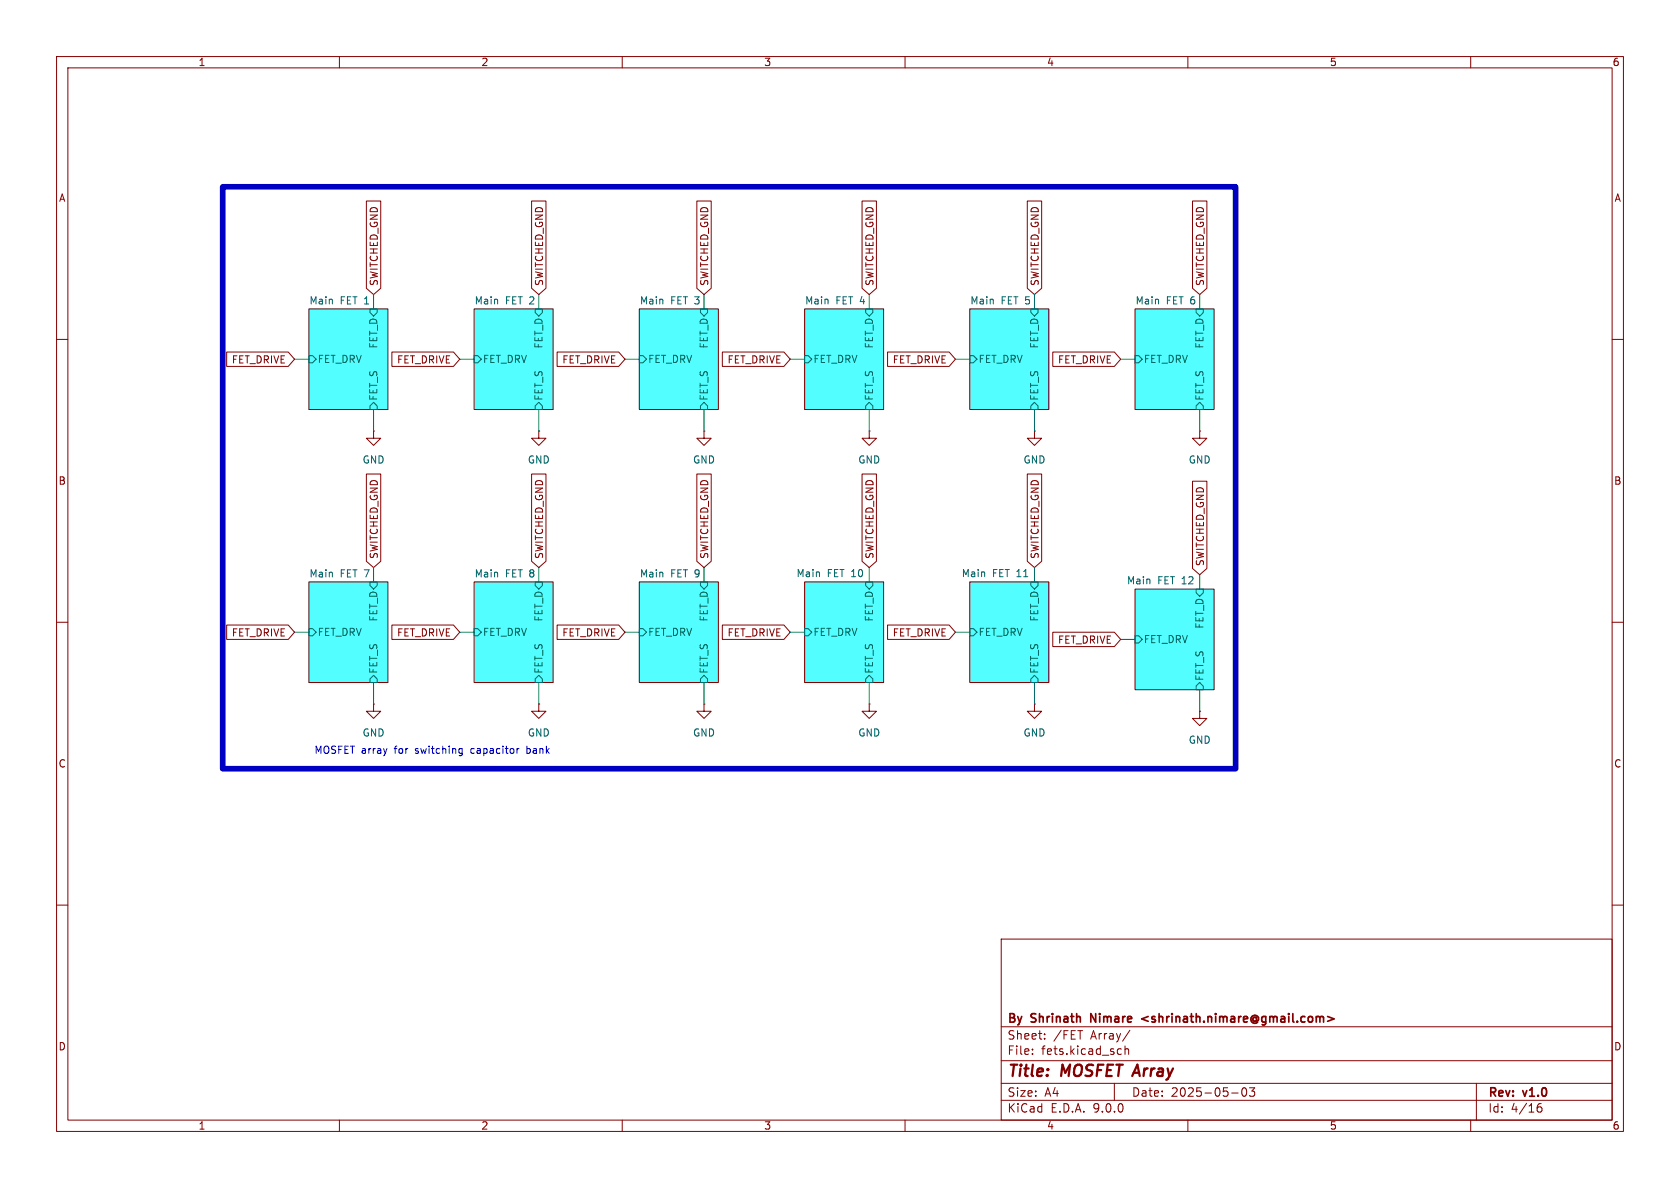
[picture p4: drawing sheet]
<svg xmlns="http://www.w3.org/2000/svg" width="297mm" height="210mm" viewBox="0 0 297 210" stroke-linecap="round" stroke-linejoin="round" font-family="sans-serif">
<g fill="none" stroke="#840000" stroke-width=".18">
<path d="M10 10h277v190h-277zM12 12h273v186h-273zM60 10v2M110 10v2M160 10v2M210 10v2M260 10v2M64.8 35.5h2.5v15.5l-1.3 1.1-1.2-1.1zM94 35.5h2.5v15.5l-1.3 1.1-1.2-1.1zM123.2 35.5h2.5v15.5l-1.2 1.1-1.3-1.1zM152.4 35.5h2.5v15.5l-1.2 1.1-1.3-1.1zM181.6 35.5h2.6v15.5l-1.3 1.1-1.3-1.1z"/>
<path d="M210.8 35.5h2.6v15.5l-1.3 1.1-1.3-1.1zM54.6 54.6h14v17.8h-14zM83.8 54.6h14v17.8h-14zM113 54.6h14v17.8h-14zM142.2 54.6h14v17.8h-14zM171.4 54.6h14v17.8h-14zM200.7 54.6h13.9v17.8h-13.9zM10 60h2M40.1 62.2h10.9l1.1 1.3-1.1 1.3h-10.9zM66 76.2v1.3h1.3l-1.3 1.2-1.2-1.2h1.2M66 76.2h.1M69.3 62.2h10.9l1.1 1.3-1.1 1.3h-10.9z"/>
<path d="M95.2 76.2v1.3h1.3l-1.3 1.2-1.2-1.2h1.2M95.2 76.2h.1M98.5 62.2h10.9l1.1 1.3-1.1 1.3h-10.9zM124.5 76.2v1.3h1.2l-1.2 1.2-1.3-1.2h1.3M124.5 76.2h.1M127.7 62.2h10.9l1.1 1.3-1.1 1.3h-10.9zM153.7 76.2v1.3h1.2l-1.2 1.2-1.3-1.2h1.3M153.7 76.2h.1M156.9 62.2h10.9l1.1 1.3-1.1 1.3h-10.9zM182.9 76.2v1.3h1.2l-1.2 1.2-1.3-1.2h1.3M182.9 76.2h.1M186.1 62.2h10.9l1.1 1.3-1.1 1.3h-10.9z"/>
<path d="M212.1 76.2v1.3h1.3l-1.3 1.2-1.3-1.2h1.3M212.1 76.2h.1M285 60h2M64.8 83.8h2.5v15.4l-1.3 1.1-1.2-1.1zM94 83.8h2.5v15.4l-1.3 1.1-1.2-1.1zM123.2 83.8h2.5v15.4l-1.2 1.1-1.3-1.1zM152.4 83.8h2.5v15.4l-1.2 1.1-1.3-1.1zM181.6 83.8h2.6v15.4l-1.3 1.1-1.3-1.1zM210.8 85.1h2.6v15.4l-1.3 1.1-1.3-1.1zM10 110h2M40.1 110.5h10.9l1.1 1.3-1.1 1.2h-10.9zM54.6 102.9h14v17.8h-14z"/>
<path d="M69.3 110.5h10.9l1.1 1.3-1.1 1.2h-10.9zM83.8 102.9h14v17.8h-14zM98.5 110.5h10.9l1.1 1.3-1.1 1.2h-10.9zM113 102.9h14v17.8h-14zM127.7 110.5h10.9l1.1 1.3-1.1 1.2h-10.9zM142.2 102.9h14v17.8h-14zM156.9 110.5h10.9l1.1 1.3-1.1 1.2h-10.9zM171.4 102.9h14v17.8h-14zM186.1 111.8h10.9l1.1 1.2-1.1 1.3h-10.9zM200.7 104.1h13.9v17.8h-13.9zM285 110h2M66 124.5v1.2h1.3l-1.3 1.3-1.2-1.3h1.2"/>
<path d="M66 124.5h.1M95.2 124.5v1.2h1.3l-1.3 1.3-1.2-1.3h1.2M95.2 124.5h.1M124.5 124.5v1.2h1.2l-1.2 1.3-1.3-1.3h1.3M124.5 124.5h.1M153.7 124.5v1.2h1.2l-1.2 1.3-1.3-1.3h1.3M153.7 124.5h.1M182.9 124.5v1.2h1.2l-1.2 1.3-1.3-1.3h1.3M182.9 124.5h.1M212.1 125.7v1.3h1.3l-1.3 1.3-1.3-1.3h1.3M212.1 125.7h.1M10 160h2"/>
<path d="M177 166h108v32h-108zM285 160h2M60 198v2M110 198v2M160 198v2M177 194.5h108M177 191.5h108M177 187.5h108M177 181.5h108M182.5 186.3v.1M182.5 185.5v.1M184.7 183.6v.1"/>
<path d="M184.7 182.8v.1M197 191.5v3M197.8 185.4l.4 .1M198.2 186.3l-.4 .1M198.9 185.5l.2-.1 .4 .1v.9M198.9 184.9v1.5M199.7 182.1l-1.2 2M210 198v2M217.7 193.2h1.2M219.7 192.4l.2-.1a.81 .81 0 0 1 .6 .6 .81 .81 0 0 1-.3 .8l-.2 .1a.81 .81 0 0 1-.3-1.4zM220.9 192.3h.9l-.5 .6 .4 .1v.7l-.2 .1h-.4l-.2-.1M260 198v2"/>
<path d="M261 191.5v6.5M271.7 196l.3-.3h.5l.1 .3v.3l-.3 .3-.4-.1-.2-.2M272.5 195.1a.59 .59 0 0 0-.8 .6"/>
</g>
<path d="M203 179.7l-1.2 .4 1.2 .4M234.7 179.7l1.1 .4-1.1 .4M192.8 180.7v-1.5l.9 1.5" fill="none" stroke="#840000" stroke-width=".3"/>
<g fill="#52feff" stroke="#52feff" stroke-width=".18">
<path d="M54.6 54.6h14v17.8h-14z"/>
<path d="M200.7 104.1h13.9v17.8h-13.9z"/>
<path d="M171.4 102.9h14v17.8h-14z"/>
<path d="M200.7 54.6h13.9v17.8h-13.9z"/>
<path d="M171.4 54.6h14v17.8h-14z"/>
<path d="M54.6 102.9h14v17.8h-14z"/>
<path d="M113 54.6h14v17.8h-14z"/>
<path d="M83.8 54.6h14v17.8h-14z"/>
<path d="M83.8 102.9h14v17.8h-14z"/>
<path d="M113 102.9h14v17.8h-14z"/>
<path d="M142.2 54.6h14v17.8h-14z"/>
<path d="M142.2 102.9h14v17.8h-14z"/>
</g>
<g fill="none" stroke="#006464" stroke-width=".18">
<path d="M65.4 54.6h1.3v.6l-.7 .7-.6-.7zM94.6 54.6h1.3v.6l-.7 .7-.6-.7zM123.8 54.6h1.3v.6l-.6 .7-.7-.7zM153 54.6h1.3v.6l-.6 .7-.7-.7zM182.2 54.6h1.3v.6l-.6 .7-.7-.7zM211.5 54.6h1.2v.6l-.6 .7-.6-.7zM54.6 62.9h.6l.7 .6-.7 .6h-.6zM65.4 71.8l.6-.7 .7 .7v.6h-1.3zM83.8 62.9h.7l.6 .6-.6 .6h-.7zM94.6 71.8l.6-.7 .7 .7v.6h-1.3zM113 62.9h.7l.6 .6-.6 .6h-.7zM123.8 71.8l.7-.7 .6 .7v.6h-1.3z"/>
<path d="M142.2 62.9h.7l.6 .6-.6 .6h-.7zM153.7 71.1l.6 .7v.6h-1.3v-.6zM171.4 62.9h.7l.6 .6-.6 .6h-.7zM182.9 71.1l.6 .7v.6h-1.3v-.6zM200.7 62.9h.6l.6 .6-.6 .6h-.6zM212.1 71.1l.6 .7v.6h-1.2v-.6zM54.6 111.1h.6l.7 .7-.7 .6h-.6zM65.4 102.9h1.3v.6l-.7 .6-.6-.6zM66 119.4l.7 .6v.7h-1.3v-.7zM83.8 111.1h.7l.6 .7-.6 .6h-.7zM94.6 102.9h1.3v.6l-.7 .6-.6-.6zM95.2 119.4l.7 .6v.7h-1.3v-.7z"/>
<path d="M113 111.1h.7l.6 .7-.6 .6h-.7zM123.8 102.9h1.3v.6l-.6 .6-.7-.6zM124.5 119.4l.6 .6v.7h-1.3v-.7zM142.2 111.1h.7l.6 .7-.6 .6h-.7zM153 102.9h1.3v.6l-.6 .6-.7-.6zM153.7 119.4l.6 .6v.7h-1.3v-.7zM171.4 111.1h.7l.6 .7-.6 .6h-.7zM182.2 102.9h1.3v.6l-.6 .6-.7-.6zM182.9 119.4l.6 .6v.7h-1.3v-.7zM200.7 112.4h.6l.6 .6-.6 .7h-.6zM211.5 104.1h1.2v.7l-.6 .6-.6-.6zM212.1 120.7l.6 .6v.6h-1.2v-.6z"/>
</g>
<g fill="none" stroke="#009600" stroke-width=".18">
<path d="M66 52.1v2.5M95.2 52.1v2.5M124.5 52.1v2.5M153.7 52.1v2.5M182.9 52.1v2.5M212.1 52.1v2.5M52.1 63.5h2.5M66 72.4v3.8M81.3 63.5h2.5M95.2 72.4v3.8M110.5 63.5h2.5M124.5 72.4v3.8"/>
<path d="M139.7 63.5h2.5M153.7 72.4v3.8M168.9 63.5h2.5M182.9 72.4v3.8M198.1 63.5h2.6M212.1 72.4v3.8M52.1 111.8h2.5M66 100.3v2.6M81.3 111.8h2.5M95.2 100.3v2.6M110.5 111.8h2.5M124.5 100.3v2.6"/>
<path d="M139.7 111.8h2.5M153.7 100.3v2.6M168.9 111.8h2.5M182.9 100.3v2.6M198.1 113h2.6M212.1 101.6v2.5M66 120.7v3.8M95.2 120.7v3.8M124.5 120.7v3.8M153.7 120.7v3.8M182.9 120.7v3.8M212.1 121.9v3.8"/>
</g>
<path d="M81.4 132.3l.3 .1M81.7 132.3v1.1l-.2 .2M81.7 133.1l-.3 .1M91.8 132.3l-.3 .1M93.1 131.9v1.3M93.1 133.1l.2 .1M93.3 132.3l-.2 .1" fill="none" stroke="#0000c2" stroke-width=".18"/>
<path d="M39.4 33h179v102.9h-179z" fill="none" stroke="#0000c2" stroke-width="1"/>
<g font-size="2.8" fill="#840000">
<text x="178" y="190.9">Title:</text>
<text x="187.7" y="190.9">MOSFET Array</text>
</g>
<g font-size="2.1" fill="#840000">
<text x="178" y="184">Sheet:</text>
<text x="178" y="181.2">By</text>
<text x="182.4" y="181.2">Shrinath</text>
<text x="186.2" y="184">/FET</text>
<text x="192.9" y="184">Array/</text>
<text x="193.5" y="181.2">Nimare</text>
<text x="203.1" y="181.2">&lt;shrinath.nimare@gmail.com&gt;</text>
<text x="178" y="186.7">File:</text>
<text x="184.1" y="186.7">fets.kicad_sch</text>
<text x="178" y="196.9">KiCad</text>
<text x="178" y="194.1">Size:</text>
<text x="184.7" y="194.1">A4</text>
<text x="185.7" y="196.9">E.D.A.</text>
<text x="193.3" y="196.9">9.0.0</text>
<text x="200" y="194.1">Date:</text>
<text x="207" y="194.1">2025-05-03</text>
<text x="263" y="194.3">Rev:</text>
<text x="263" y="196.9">Id:</text>
<text x="267.1" y="196.9">4/16</text>
<text x="269.4" y="194.3">v1.0</text>
</g>
<g font-size="1.8" fill="#840000">
<text x="35" y="11.9">1</text>
<text x="85" y="11.9">2</text>
<text x="135" y="11.9">3</text>
<text x="185" y="11.9">4</text>
<text x="235" y="11.9">5</text>
<text x="285" y="11.9">6</text>
<text x="10.3" y="35.9">A</text>
<text x="285.3" y="35.9">A</text>
<text x="67" y="50.6" transform="rotate(-90 67 50.6)">SWITCHED_GND</text>
<text x="96.2" y="50.6" transform="rotate(-90 96.2 50.6)">SWITCHED_GND</text>
<text x="125.4" y="50.6" transform="rotate(-90 125.4 50.6)">SWITCHED_GND</text>
<text x="154.6" y="50.6" transform="rotate(-90 154.6 50.6)">SWITCHED_GND</text>
<text x="183.8" y="50.6" transform="rotate(-90 183.8 50.6)">SWITCHED_GND</text>
<text x="213" y="50.6" transform="rotate(-90 213 50.6)">SWITCHED_GND</text>
<text x="40.9" y="64.5">FET_DRIVE</text>
<text x="70.1" y="64.5">FET_DRIVE</text>
<text x="99.3" y="64.5">FET_DRIVE</text>
<text x="128.5" y="64.5">FET_DRIVE</text>
<text x="157.7" y="64.5">FET_DRIVE</text>
<text x="186.9" y="64.5">FET_DRIVE</text>
<text x="10.3" y="85.9">B</text>
<text x="285.3" y="85.9">B</text>
<text x="67" y="98.9" transform="rotate(-90 67 98.9)">SWITCHED_GND</text>
<text x="96.2" y="98.9" transform="rotate(-90 96.2 98.9)">SWITCHED_GND</text>
<text x="125.4" y="98.9" transform="rotate(-90 125.4 98.9)">SWITCHED_GND</text>
<text x="154.6" y="98.9" transform="rotate(-90 154.6 98.9)">SWITCHED_GND</text>
<text x="183.8" y="98.9" transform="rotate(-90 183.8 98.9)">SWITCHED_GND</text>
<text x="213" y="100.2" transform="rotate(-90 213 100.2)">SWITCHED_GND</text>
<text x="40.9" y="112.7">FET_DRIVE</text>
<text x="70.1" y="112.7">FET_DRIVE</text>
<text x="99.3" y="112.7">FET_DRIVE</text>
<text x="128.5" y="112.7">FET_DRIVE</text>
<text x="157.7" y="112.7">FET_DRIVE</text>
<text x="186.9" y="114">FET_DRIVE</text>
<text x="10.3" y="135.9">C</text>
<text x="285.3" y="135.9">C</text>
<text x="10.3" y="185.9">D</text>
<text x="285.3" y="185.9">D</text>
<text x="35" y="199.9">1</text>
<text x="85" y="199.9">2</text>
<text x="135" y="199.9">3</text>
<text x="185" y="199.9">4</text>
<text x="235" y="199.9">5</text>
<text x="285" y="199.9">6</text>
</g>
<g font-size="1.8" fill="#006464">
<text x="54.6" y="53.9">Main</text>
<text x="60.1" y="53.9">FET 1</text>
<text x="83.8" y="53.9">Main</text>
<text x="89.3" y="53.9">FET 2</text>
<text x="113" y="53.9">Main</text>
<text x="118.6" y="53.9">FET 3</text>
<text x="142.2" y="53.9">Main</text>
<text x="147.8" y="53.9">FET 4</text>
<text x="171.4" y="53.9">Main</text>
<text x="177" y="53.9">FET 5</text>
<text x="200.7" y="53.9">Main</text>
<text x="206.2" y="53.9">FET 6</text>
<text x="56.1" y="64.4">FET_DRV</text>
<text x="66.9" y="61.7" transform="rotate(-90 66.9 61.7)">FET_D</text>
<text x="85.3" y="64.4">FET_DRV</text>
<text x="96.1" y="61.7" transform="rotate(-90 96.1 61.7)">FET_D</text>
<text x="114.5" y="64.4">FET_DRV</text>
<text x="125.3" y="61.7" transform="rotate(-90 125.3 61.7)">FET_D</text>
<text x="143.7" y="64.4">FET_DRV</text>
<text x="154.5" y="61.7" transform="rotate(-90 154.5 61.7)">FET_D</text>
<text x="172.9" y="64.4">FET_DRV</text>
<text x="183.7" y="61.7" transform="rotate(-90 183.7 61.7)">FET_D</text>
<text x="202.1" y="64.4">FET_DRV</text>
<text x="213" y="61.7" transform="rotate(-90 213 61.7)">FET_D</text>
<text x="66.9" y="70.9" transform="rotate(-90 66.9 70.9)">FET_S</text>
<text x="96.1" y="70.9" transform="rotate(-90 96.1 70.9)">FET_S</text>
<text x="125.3" y="70.9" transform="rotate(-90 125.3 70.9)">FET_S</text>
<text x="154.5" y="70.9" transform="rotate(-90 154.5 70.9)">FET_S</text>
<text x="183.7" y="70.9" transform="rotate(-90 183.7 70.9)">FET_S</text>
<text x="213" y="70.9" transform="rotate(-90 213 70.9)">FET_S</text>
<text x="64" y="82.1">GND</text>
<text x="93.2" y="82.1">GND</text>
<text x="122.4" y="82.1">GND</text>
<text x="151.6" y="82.1">GND</text>
<text x="180.8" y="82.1">GND</text>
<text x="210.1" y="82.1">GND</text>
<text x="54.6" y="102.2">Main</text>
<text x="60.1" y="102.2">FET 7</text>
<text x="83.8" y="102.2">Main</text>
<text x="89.3" y="102.2">FET 8</text>
<text x="113" y="102.2">Main</text>
<text x="118.6" y="102.2">FET 9</text>
<text x="140.7" y="102.1">Main</text>
<text x="146.2" y="102.1">FET 10</text>
<text x="169.9" y="102.1">Main</text>
<text x="175.5" y="102.1">FET 11</text>
<text x="199.1" y="103.4">Main</text>
<text x="204.7" y="103.4">FET 12</text>
<text x="56.1" y="112.6">FET_DRV</text>
<text x="66.9" y="110" transform="rotate(-90 66.9 110)">FET_D</text>
<text x="85.3" y="112.6">FET_DRV</text>
<text x="96.1" y="110" transform="rotate(-90 96.1 110)">FET_D</text>
<text x="114.5" y="112.6">FET_DRV</text>
<text x="125.3" y="110" transform="rotate(-90 125.3 110)">FET_D</text>
<text x="143.7" y="112.6">FET_DRV</text>
<text x="154.5" y="110" transform="rotate(-90 154.5 110)">FET_D</text>
<text x="172.9" y="112.6">FET_DRV</text>
<text x="183.7" y="110" transform="rotate(-90 183.7 110)">FET_D</text>
<text x="202.1" y="113.9">FET_DRV</text>
<text x="213" y="111.2" transform="rotate(-90 213 111.2)">FET_D</text>
<text x="66.9" y="119.2" transform="rotate(-90 66.9 119.2)">FET_S</text>
<text x="96.1" y="119.2" transform="rotate(-90 96.1 119.2)">FET_S</text>
<text x="125.3" y="119.2" transform="rotate(-90 125.3 119.2)">FET_S</text>
<text x="154.5" y="119.2" transform="rotate(-90 154.5 119.2)">FET_S</text>
<text x="183.7" y="119.2" transform="rotate(-90 183.7 119.2)">FET_S</text>
<text x="213" y="120.5" transform="rotate(-90 213 120.5)">FET_S</text>
<text x="64" y="130.4">GND</text>
<text x="93.2" y="130.4">GND</text>
<text x="122.4" y="130.4">GND</text>
<text x="151.6" y="130.4">GND</text>
<text x="180.8" y="130.4">GND</text>
<text x="210.1" y="131.7">GND</text>
</g>
<g font-size="1.8" fill="#0000c2">
<text x="55.5" y="133.5">MOSFET array</text>
<text x="69.9" y="133.5">for</text>
<text x="73.7" y="133.5">switching</text>
<text x="83.7" y="133.5">capacitor</text>
<text x="93.8" y="133.5">bank</text>
</g>
</svg>
